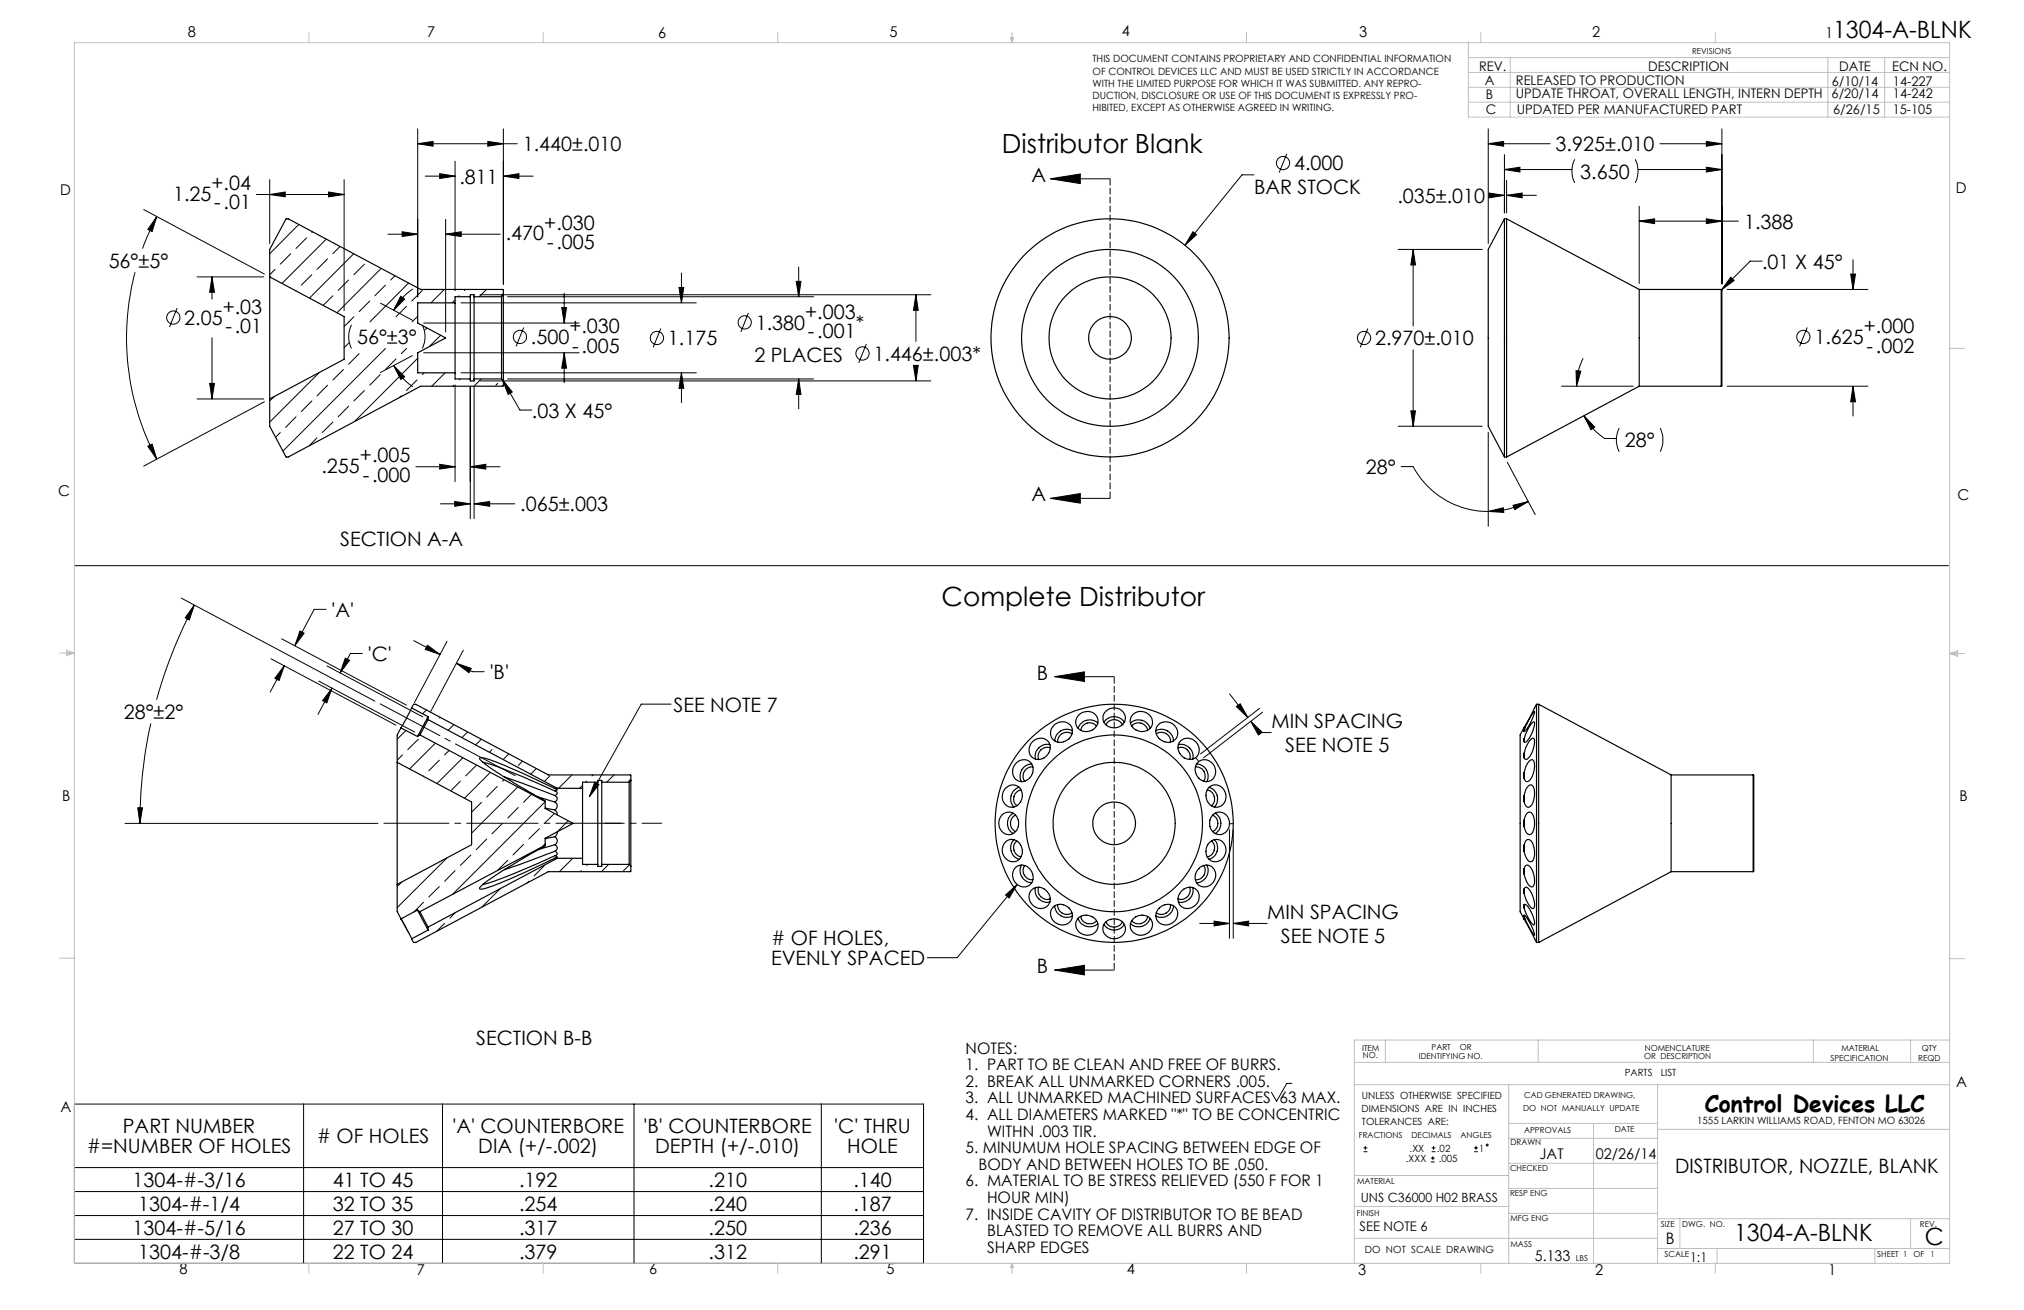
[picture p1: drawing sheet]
<svg xmlns="http://www.w3.org/2000/svg" width="432mm" height="279mm" viewBox="0 0 432 279" stroke-linecap="round" stroke-linejoin="round" font-family="sans-serif">
<g fill="none" stroke="#000" stroke-width=".21">
<path d="M57.5 38.3v13.6M73.4 38.3v28M89.1 30.7l3.3-.5v1zM89.1 30.7h21.2M89.1 27.5v35.8M90.7 37.6h6.4M93.8 37l3.3 .6-3.3 .5zM97.1 34.4v27.6M104.1 30.2l3.3 .5-3.3 .5zM107.4 37.6l3.3-.6v1.1zM107.4 27.5v33.1M107.4 37.6h6.3"/>
<path d="M224.1 38.1l6.4-1v2.1zM224.1 38.1h12.7M267.5 37.3h-2.5l-12.2 15M274.5 32.8l-1.6 4M317.5 30.7l3.3-.5v1zM317.5 27.5v24.4M317.5 30.7h13.2M321 36.2l3.3-.5v1zM321 33v12.4M321 36.2h14.4M321.4 38.5v6.9M336 34a5.6 5.6 0 0 0 0 5"/>
<path d="M348.9 34a5.6 5.6 0 0 1 0 5M349.5 36.2h17.8M354.1 30.7h13.2M364 30.2l3.3 .5-3.3 .5zM364 35.7l3.3 .5-3.3 .5zM367.3 27.5v33.1M28.8 58.1a55 55 0 0 0 4.6 39.8M30.7 44.7l25.7 13.8M33.4 46.2l-.9 3.2-1-.5zM33.4 46.2l-2 4.2-1 2.6M42.1 59.1h14.2M45.2 59.1l.6 3.2h-1.1z"/>
<path d="M45.2 59.1v4.7M54.7 41.5h18.7M57.5 41.5l3.4-.5v1zM58.7 57.5l-1.2 1.1M62 54.1l-2.2 2.2M63.7 47.9l-6.2 6.2M65.4 50.7l-2.3 2.3M66.5 58.6l-2.2 2.2M66.7 49.4l-.2 .2M69.6 51l-9.4 9.4M69.9 55.2l-2.3 2.3M70.1 41l3.3 .5-3.3 .5z"/>
<path d="M72.5 52.6l-1.5 1.5M74.4 59.7l-2.3 2.2M75.5 54.1l-9.5 9.5M77.8 56.3l-2.3 2.3M81.3 57.3l-9.4 9.4M82.8 50h6.3M84.2 58.8l-.8 .9M85.8 49.4l3.3 .6-3.3 .4zM95.1 50l3.3-.6v1zM95.1 46.8v24M95.1 50h11.6M145.4 58.2v6.4"/>
<path d="M170.4 56.9v6.4M254.5 49.4l.8 .7-2.5 2.2zM298.3 53.2h17.9M301.5 53.2l.5 3.3h-1zM301.5 53.2v16.3M317.7 41.2l3.3 .5-3.3 .5zM318 41.7h3M321.4 41.7l3.3-.5v1zM321.4 41.7h6.4M349.7 47.2l3.3-.5v1zM349.7 44v16.5M349.7 47.2h21.2"/>
<path d="M364 46.7l3.3 .5-3.3 .5zM369.3 59.1l.7 .7-2.7 2zM375.9 55.7h-2.5l-6.1 6.1M394.8 58.5h1.1l-.6 3.2zM395.3 55.4v6.3M37.8 65.7l-1.6 4M45.2 72v13.1M63.1 61.9v.1M68.1 79.4l-10.6 10.6M71 63.1l-2 2M73.3 78.8l-2.3 2.2M74.4 73.2l-1 1"/>
<path d="M74.4 68.7l-1 .9M75 69.3a5.6 5.6 0 0 0 0 5M75.5 67.6l-1.1 1.1M76.6 75.4l-2.2 2.3M78.9 64.2l-2.3 2.3M81.1 79.9l-2.2 2.3M81.2 64.7l6.8 3.6M82.2 74.3l-21.8 21.9M82.2 60.8l-2.2 2.3M84 78l2.3 2.4-.8 .5zM84 78a12.6 12.6 0 0 0 4.1 4.5M84.5 76.6l-2.3 2.2"/>
<path d="M85.5 63.2l.8 .6-2.3 2.4zM86.7 65.3l-2.2 2.3M86.7 74.3l-1.1 1.1M87.2 60.4l-8.3 8.3M88 75.8l-6.8 3.6M88.1 61.6a12.3 12.3 0 0 0-4.1 4.6M89.1 67.5l-1.2 1.2M89.1 76.4l-13.5 13.5M90.1 69.3a5.6 5.6 0 0 1 0 5M90.1 61.9l-2.3 2.3M90.4 68.9h33.1M90.4 75.2h33.1"/>
<path d="M90.5 79.5l-.4 .4M91.1 70l-.4 .3M94 71.5l-2.4 2.4M94.8 61.7l-2.9 2.9M95 79.5l-2.9 2.9M97.1 64l-.7 .6M98 63.1l-.3 .2M98.4 64.6h50.2M98.4 79.5h50.2M99.3 61.7l-.2 .2M102.4 62.9h96.2M103.8 61.7l-1.6 1.6"/>
<path d="M107.4 62.6l-.5 .5M108.3 63.3h65.3M111.7 69.9l-1.6 4M119.8 65.6h1.1l-.5 3.3zM120.4 75.2l.5 3.3h-1.1zM120.4 62.5v6.4M120.4 75.2v6.4M141 70.1l-1.7 4M144.9 61.3h1l-.5 3.3zM145.4 79.5l.5 3.3h-1zM145.4 79.5v6.4M159.7 66.7l-1.6 4.1"/>
<path d="M169.9 60h1l-.5 3.3zM184.8 73.4l-1.6 4M194.9 77.9h1l-.5 3.3zM195.4 62.9l.5 3.3h-1zM195.4 62.9v9.9M195.4 77.9v3.3M291.8 70.1l-1.6 4M301.5 74.6v16.3M336.2 79.1l1.1 .1-1 3.2zM337.7 76.4a13.1 13.1 0 0 0-1.4 6M368.5 61.7h30M385.6 69.9l-1.7 4"/>
<path d="M31.5 95.2l1-.5 .9 3.2zM42.1 85.1h14.2M44.7 81.8h1.1l-.6 3.3zM56.4 85.7l-25.7 13.7M58.5 84.6l-1 .9M59.8 92.3l-1 1M63.1 88.9l-2.2 2.3M66.5 85.5l-2.2 2.3M67.6 93.4l-1.6 1.7M69.9 82.2l-2.3 2.2M71 90l-2.2 2.3M74.4 86.6l-2.3 2.3"/>
<path d="M77.8 83.3l-2.3 2.2M85.6 84.4l-.4 .4M88.7 99.6h8.4M89 81l-2.3 2.3M93.8 99l3.3 .6-3.3 .4zM96.8 82.2l-.2 .2M97.1 82.1v20.6M98.2 80.8l-.2 .2M100.3 99.6l3.3-.6v1zM100.3 82.5v28.1M100.3 99.6h6.4M101.1 82.5v28.1"/>
<path d="M102.4 81.2h96.2M102.7 80.8l-1.6 1.6M106.2 81.8l-.4 .4M107.2 81l2.1 2.6-.9 .5zM107.2 81l3.7 6.5h2.6M108.3 80.8h65.3M170.4 80.8l.5 3.3h-1zM170.4 80.8v6.4M298.3 90.9h17.9M298.9 99.5h2.6a18.1 18.1 0 0 0 16 9.6M301 87.6h1l-.5 3.3zM317.5 92.2v20.1"/>
<path d="M321.6 98.6l5.9 11.1M333.2 82.4h15.2M337.9 88.7l2.3 2.4-.8 .6zM337.9 88.7a12.8 12.8 0 0 0 4.4 4.8h2.5M345.4 91.3a5.6 5.6 0 0 0 0 5M354.2 91.3a5.9 5.9 0 0 1 0 5M368.5 82.4h30M395.3 82.4l.6 3.3h-1.1zM395.3 82.4v6.3M94 107.5h6.3M97 107l3.3 .5-3.3 .5zM101.1 107.5l3.4-.5v1z"/>
<path d="M101.1 107.5h8.7M224.1 106.3l6.4-1v2zM224.1 106.3h12.7M317.5 109.1l3.2-.8 .1 1zM322.8 107.8l3.2-.8-2.8 1.7zM326 107a18.2 18.2 0 0 1-8.5 2.1M15.9 120.7h399.8M38.7 127.6l41.3 21.9M41.5 129l-1.1 3.2-.9-.4zM41.5 129a99.3 99.3 0 0 0-8.1 20.3M60.1 136.2l26.6 14.2M64 134.6l.9 .4-2 2.7z"/>
<path d="M69.6 130h-2.6l-4.1 7.7M77.3 139.4h-2.5l-2.2 4.1M88.3 136.6l5.6 3M91.2 137.6l2.7 2-3.2-1.1zM95.4 136.8l-7 13.1M98.8 138.7l-6.9 13M32.2 154.3a99.7 99.7 0 0 0-2.4 21.3M57.8 140.5l26.7 14.2M60.6 142l-1.1 3.1-.9-.4zM60.6 142l-3 5.6M68 145.3l20.5 10.8M69.7 142l20.5 10.9"/>
<path d="M70.8 146.8l-1.1 3.1-.9-.5zM70.8 146.8l-3 5.6M73.7 140.4l.9 .4-2 2.7zM86.6 155.8l-1.9 1.9M89.3 157.7l-2.3 2.2M91 151.4l-.8 .8M92.9 158.5l-5.5 5.5M93.9 153l-.2 .1M96.8 154.6l-1.2 1.2M97.4 141.5l3.1 1.1-.5 .9zM97.4 141.5l3.4 1.8h2.5M99.8 156.1l-1.3 1.2"/>
<path d="M102.7 157.7l-1.2 1.2M105 159.9l-.6 .5M143.2 150.2h-6.4l-11.1 19.7M225 144.3h12.7M225 144.3l6.4-1v2zM262.3 148l3.9 5M263.8 150.7l.8-.6 1.6 2.9zM266.8 153.8l1.9 2.4h2.5M266.8 153.8l2.5 2.4-.8 .6zM268.7 151.1l-12.6 9.7M269.3 151.9l-12.5 9.7M26.7 175.6h53.9"/>
<path d="M29.4 172.3h1l-.6 3.3zM85.9 161l-1.2 1.1M90.3 165.5v.1M93.7 162.1l-2.2 2.3M95.8 160.1l-.9 .9M98.2 166.6l-2 2.1M98.7 161.6l-5.5 5.5M101.6 163.3l-2.3 2.2M102.7 171.1l-2.1 2.1M103.8 179l-2.2 2.2M104.6 164.7l-5.5 5.6M106.1 167.7l-2.3 2.3"/>
<path d="M107.2 175.6l-2.2 2.2M107.5 166.3l-.3 .3M108.5 160.8l-1.1 1.2M110.5 167.9l-9.9 9.8M110.6 172.2l-2.3 2.3M111.5 162.3l-.9 1M113.4 169.4l-1.7 1.7M114.4 163.9l-1.2 1.2M115.1 176.7l-2.3 2.3M116.3 171l-19.8 19.8M116.3 180l-.6 .6M117.3 165.5l-1.2 1.2"/>
<path d="M118.3 173.5l-2.1 2.1M121.2 175l-2.3 2.4M122 165.3l-2.8 2.8M124.3 167.5l-.7 .6M125.2 166.6l-.2 .2M126.5 165.3l-.2 .2M126.9 166.8l.9 .5-2.1 2.6zM131 165.3l-1.6 1.5M134.6 166.2l-.5 .4M255.1 161.6l.6 .8M262.3 175.7h.8M262.3 177v23.1"/>
<path d="M263.1 177v23.1M85.5 196l1.6 2.8M85.7 188.1l-1 1M90.3 192.4l-2 2.1M93.7 189.1l-2.2 2.2M94.9 196.9l-1.7 1.7M95.4 183l-10.7 10.6M97.1 185.7l-2.2 2.3M97.2 194.6l-1.2 1.2M100.5 182.4l-2.3 2.2M106.8 189.5l-4 4M108.3 183.5l-2.2 2.2"/>
<path d="M111.7 180.1l-2.3 2.3M112.8 188l-.4 .3M116.2 184.6l-2.3 2.2M122.2 183.1l-2.9 2.8M124 185.7l-.2 .2M125.4 184.4l-.2 .2M129.9 184.4l-1.6 1.5M134.3 184.4l-1.3 1.3M214.5 190.9l2.5-2.2-1.7 2.8zM217 188.7l-12.8 15.6h-6.4M255.9 197h6.4M259 196.5l3.3 .5-3.3 .5z"/>
<path d="M263.1 197l3.3-.5v1zM263.1 197h7.2M225 206.9h12.7M225 206.9l6.4-1v2zM15.9 235.5h181.1v34h-181.1zM64.8 235.5v34M94.4 235.5v34M135.3 235.5v34M175.2 235.5v34M275.6 231.1h-1.1l-2.2 3.8-1-1.9M15.9 249h181.1M15.9 254.1h181.1"/>
<path d="M15.9 259.3h181.1M290.9 245.6h.8M290.9 244.8h.8M291.3 244.4v.8M305.3 247.8h.8M305.3 247h.8M305.4 245.6h.8M305.4 244.8h.8M305.7 246.6v.8M305.8 244.4v.8M314.5 245.6h.8M314.5 244.8h.8"/>
<path d="M314.9 244.4v.8M15.9 264.3h181.1"/>
<circle cx="273.7" cy="34.8" r="1.41"/>
<circle cx="37" cy="67.8" r="1.41"/>
<circle cx="110.9" cy="71.9" r="1.4"/>
<circle cx="140.2" cy="72.1" r="1.41"/>
<circle cx="158.9" cy="68.8" r="1.41"/>
<circle cx="184" cy="75.4" r="1.42"/>
<circle cx="291" cy="72.1" r="1.41"/>
<circle cx="384.7" cy="71.9" r="1.41"/>
<circle cx="317.3" cy="244.2" r=".19"/>
</g>
<path d="M236.8 38.1v68.2" fill="none" stroke="#000" stroke-width=".21" stroke-dasharray="1.3 .6" stroke-dashoffset="-.1"/>
<path d="M237.7 144.3v62.6" fill="none" stroke="#000" stroke-width=".21" stroke-dasharray="1.3 .6" stroke-dashoffset="-.2"/>
<path d="M109.9 165.4l-28.8-15.3" fill="none" stroke="#000" stroke-width=".21" stroke-dasharray="15.2 1.3 1.3 1.3" stroke-dashoffset=".8"/>
<path d="M132.5 175.6h-50.6" fill="none" stroke="#000" stroke-width=".21" stroke-dasharray="15.2 1.3 1.3 1.3" stroke-dashoffset="1.4"/>
<path d="M129 175.6h12.1" fill="none" stroke="#000" stroke-width=".21" stroke-dasharray="15.2 1.3 1.3 1.3" stroke-dashoffset="11.1"/>
<g fill="none" stroke="#c0c0c0" stroke-width=".21">
<path d="M15.9 9.1h400v260.4h-400zM65.9 6.9v2.2M115.9 6.9v2.2M165.9 6.9v2.2M215.6 8h.6l-.3 1.1zM215.7 8l.2 1.1M215.9 6.9v2.2M216 8l-.1 1.1M265.9 6.9v2.2M313.3 9.1v15.9h102.6M313.3 15.5h102.6M313.3 18.6h102.6"/>
<path d="M313.3 12.3h102.6M315.9 6.9v2.2M322.2 12.3v12.7M365.9 6.9v2.2M390 12.3v12.7M402.1 12.3v12.7M313.3 21.8h102.6M415.9 74.3h3.2M12.7 139.3h3.2M14.2 139.1l1.7 .2M14.2 138.7l1.7 .6-1.7 .5zM15.9 139.3l-1.7 .3"/>
<path d="M415.9 139.4h3.2M415.9 139.4l1.8-.6v1.2zM415.9 139.4l1.8 .3M417.7 139.2l-1.8 .2M12.7 204.4h3.2M415.9 204.5h3.2M288.9 231.4h127M288.9 226.6h127M295.6 221.8v4.8M321.9 231.4v38.1M321.9 239.6h31.7M328.2 221.8v4.8"/>
<path d="M340 239.6v29.9M353.6 231.4v38.1M386.9 221.8v4.8M407.6 221.8v4.8M415.9 221.8h-127v47.7M288.9 257.3h33M288.9 250.7h33M321.9 258.8h31.7M321.9 253.5h31.7M321.9 248.1h31.7M321.9 242.8h31.7M353.6 259.9h62.3"/>
<path d="M353.6 240.9h62.3M358.4 259.9v6.4M407.6 259.9v6.4M65.9 269.5v2.1M115.9 269.5v2.1M165.9 269.5v2.1M215.9 269.5v2.1M215.9 269.5l.3 .8h-.6zM265.9 269.5v2.1M288.9 264.1h64.7M315.9 269.5v2.1M353.6 266.3h62.3"/>
<path d="M365.9 269.5v2.1M366.3 266.3v3.2M400 266.3v3.2"/>
</g>
<g fill="#000">
<path d="M224.1 38.1l6.4-1v2.1zM224.1 106.3l6.4-1v2zM225 144.3l6.4-1v2zM225 206.9l6.4-1v2z"/>
<path d="M254.5 49.4l-1.7 2.9 2.5-2.2zM364 30.2l3.3 .5-3.3 .5zM317.5 30.7l3.3-.5v1zM394.8 58.5h1.1l-.6 3.2zM395.3 82.4l.6 3.3h-1.1zM349.7 47.2l3.3-.5v1zM364 46.7l3.3 .5-3.3 .5zM321.4 41.7l3.3-.5v1zM317.7 41.2l3.3 .5-3.3 .5zM301.5 53.2l.5 3.3h-1zM301 87.6h1l-.5 3.3zM336.2 79.1l1.1 .1-1 3.2zM337.9 88.7l2.3 2.4-.8 .6zM317.5 109.1l3.2-.8 .1 1zM322.8 107.8l3.2-.8-2.8 1.7zM369.3 59.1l.7 .7-2.7 2zM364 35.7l3.3 .5-3.3 .5zM321 36.2l3.3-.5v1zM95.1 50l3.3-.6v1zM85.8 49.4l3.3 .6-3.3 .4zM144.9 61.3h1l-.5 3.3zM145.4 79.5l.5 3.3h-1zM169.9 60h1l-.5 3.3zM170.4 80.8l.5 3.3h-1zM195.4 62.9l.5 3.3h-1zM194.9 77.9h1l-.5 3.3zM100.3 99.6l3.3-.6v1zM93.8 99l3.3 .6-3.3 .4zM97 107l3.3 .5-3.3 .5zM101.1 107.5l3.4-.5v1zM45.2 59.1l.6 3.2h-1.1zM44.7 81.8h1.1l-.6 3.3zM70.1 41l3.3 .5-3.3 .5zM57.5 41.5l3.4-.5v1zM104.1 30.2l3.3 .5-3.3 .5zM89.1 30.7l3.3-.5v1zM107.2 81l2.1 2.6-.9 .5zM33.4 46.2l-.9 3.2-1-.5zM31.5 95.2l1-.5 .9 3.2zM85.5 63.2l.8 .6-2.3 2.4zM84 78l2.3 2.4-.8 .5zM107.4 37.6l3.3-.6v1.1zM93.8 37l3.3 .6-3.3 .5zM119.8 65.6h1.1l-.5 3.3zM120.4 75.2l.5 3.3h-1.1zM41.5 129l-1.1 3.2-.9-.4zM29.4 172.3h1l-.6 3.3zM64 134.6l.9 .4-2 2.7zM60.6 142l-1.1 3.1-.9-.4zM91.2 137.6l2.7 2-3.2-1.1zM97.4 141.5l3.1 1.1-.5 .9zM73.7 140.4l.9 .4-2 2.7zM70.8 146.8l-1.1 3.1-.9-.5z"/>
<path d="M263.8 150.7l.8-.6 1.6 2.9zM266.8 153.8l2.5 2.4-.8 .6zM259 196.5l3.3 .5-3.3 .5zM263.1 197l3.3-.5v1z"/>
<path d="M214.5 190.9l2.5-2.2-1.7 2.8zM126.9 166.8l.9 .5-2.1 2.6z"/>
</g>
<g fill="none" stroke="#000" stroke-width=".25">
<path d="M57.5 59.1v26M57.5 59.1v-5.9l3.5-6.5h.5l28.2 15h17.5l.2 .2v1M57.5 59.1l15.9 8.4v9.1l-15.9 8.5M321 46.7v50.8M321 46.7l-3.5 6.5v37.7l3.5 6.6M321 46.7h.4M321.4 46.7v50.8M321.4 46.7l28.3 15M97.1 64.6v14.9M97.1 79.5v1.3h3.2M97.1 64.6h-8v4.3l6 3.2-6 3.1v4.3h8M100.3 63.3v17.5"/>
<path d="M100.3 63.3h-3.2v1.3M100.3 63.3v-.4h.8v.4M101.1 63.3v17.5M101.1 63.3h5.9M107 63.3v17.5M107.4 62.9v18.3M107.4 62.9l-.4 .4M349.7 61.7v20.7M349.7 61.7h17.5M367.2 61.7v20.7M367.2 61.7l.1 .2v20.4l-.1 .1M100.3 80.8v.4h.8v-.4"/>
<path d="M101.1 80.8h5.9M107 80.8l.4 .4M107.4 81.2v1.1l-.2 .1h-17.5l-28.2 15.1h-.5l-3.5-6.6v-5.8M321 97.5h.4M349.7 82.4l-28.3 15.1M349.7 82.4h17.5M85.5 155.2l-.8 1.5v5.9M85.5 155.3l3.6 1.8M85.5 155.2v.1M85.6 155.2l-.1 .1M85.6 155.2h-.1M87.8 151l-2.2 4.2"/>
<path d="M87.8 151l.4-.8h.5l28.3 15.1h17.5l.1 1.2M87.8 151l3.5 1.9M89.6 156.7l-.5 .4M89.6 156.7l26.7 14.3M91.3 152.9l-2.2 4.2M91.3 153.5l-1.7 3.2M91.3 153.5l27.6 14.6M91.3 152.9v.6M220 158.5a2.15 2.15 0 0 1 2.9-.9 2.15 2.15 0 0 1 1 2.8 2.27 2.27 0 0 1-2 1.6 2.27 2.27 0 0 1-2.3-1.3v-1.1zM224 158.9a2.57 2.57 0 0 0-3.1 3M224.1 159.5a1.93 1.93 0 0 0-2.1 .5 1.93 1.93 0 0 0-.4 2M224.8 154.8a2.17 2.17 0 0 1 2.9-.6 2.17 2.17 0 0 1 .8 2.8 2.35 2.35 0 0 1-2.2 1.3 2.35 2.35 0 0 1-2.1-1.4v-1.1z"/>
<path d="M228.7 156.5a1.94 1.94 0 0 0-2.1 0 1.94 1.94 0 0 0-.9 1.8M228.8 155.9a2.55 2.55 0 0 0-3.8 2.1M230.3 152.4a2.29 2.29 0 0 1 2.6-.5 2.29 2.29 0 0 1 1.3 2.4 2.46 2.46 0 0 1-2.3 1.7 2.46 2.46 0 0 1-2.4-1.6l.1-1.1zM233.9 154.9a1.9 1.9 0 0 0-1.9-.7 1.9 1.9 0 0 0-1.4 1.6M234.2 154.2a2.57 2.57 0 0 0-4.2 1.2M235.5 154.1a2.56 2.56 0 0 1 4.4 0M235.9 151.7a2.37 2.37 0 0 1 2.9-.5 2.37 2.37 0 0 1 1.2 2.6 2.5 2.5 0 0 1-2.5 1.4 2.5 2.5 0 0 1-2.2-1.8v-.8zM235.9 154.6a1.94 1.94 0 0 1 1.8-1.1 1.94 1.94 0 0 1 1.7 1.1M241.2 154.2a2.56 2.56 0 0 1 4.2 1.2M241.4 154.8a1.95 1.95 0 0 1 2-.6 1.95 1.95 0 0 1 1.4 1.6M241.6 152.5a2.41 2.41 0 0 1 3.1-.4 2.41 2.41 0 0 1 .9 3 2.52 2.52 0 0 1-2.8 .8 2.52 2.52 0 0 1-1.7-2.4zM246.6 155.9a2.55 2.55 0 0 1 3.7 2.1"/>
<path d="M246.7 156.5a1.93 1.93 0 0 1 2.1 0 1.93 1.93 0 0 1 .9 1.8M247.2 154.6a2.43 2.43 0 0 1 3.1-.1 2.43 2.43 0 0 1 .6 3.1 2.49 2.49 0 0 1-3 .3 2.49 2.49 0 0 1-1.2-2.8zM251.3 159.5a1.95 1.95 0 0 1 2 .5 1.95 1.95 0 0 1 .5 2M251.4 158.8a2.57 2.57 0 0 1 3.1 3.1M252 157.9a2.41 2.41 0 0 1 3.2 .4 2.41 2.41 0 0 1-.1 3.3 2.44 2.44 0 0 1-3.1-.6 2.44 2.44 0 0 1 0-3.1zM325.1 155.2h.1M325.1 155.2l-.8 1.5v37.8l.8 1.5M325.2 157.6l-.1 .5M325.2 155.7l-.1 .3M326.7 154.3l.6-.3a5 5 0 0 1-1.2 3.6l-.5 .6a.41 .41 0 0 1-.5-.1 .41 .41 0 0 1 .1-.5l.6-1.8zM327.3 151.8v-.1a8.5 8.5 0 0 1-2.1 4.3 12.9 12.9 0 0 1 2.1-4.2zM327.8 150.2v50.8"/>
<path d="M327.8 150.2l-2.7 5M327.8 150.2h.5M328.3 150.2v50.8M328.3 150.2l28.2 15.1M84.7 162.6v26M84.7 162.6l15.9 8.5v9.1l-15.9 8.4M103 162.6a106.9 106.9 0 0 1 15.4 6.1M107.6 165.7l10.8 4M114.9 170l3.5 1.1M116.3 172.4l2.1 .4M116.3 171v1.4l6 3.2-6 3.2v1.5M118.4 178.5a1 1 0 0 1 0 1.7"/>
<path d="M118.4 172.8l.4 .4 .1 .6M118.4 171.1a1 1 0 0 1 0 1.7M118.4 169.7a.74 .74 0 0 1 .5 .7 .74 .74 0 0 1-.5 .7M118.4 168.7l.5 .4-.5 .6M118.4 168.2l.5 .2-.5 .3M118.4 168.2l-3.9-1.9a61.6 61.6 0 0 0-11.8-4.7h-.4v.2a26.4 26.4 0 0 0 6.3 4.5l7.7 4.7M118.4 178.5l-2.1 .4M118.9 177.4v.4l-.5 .7M118.9 168.1l-.5 .1M118.9 168.1h5.4M124.3 168.1v15M127.5 166.8v17.6"/>
<path d="M127.5 166.8h-3.2v1.3M127.5 166.8v-.4h.9v.4M128.4 166.8v17.6M128.4 166.8h5.8M134.2 166.8v17.6M134.6 166.5v18.2M134.6 166.5l-.4 .3M213.8 173.8a2.11 2.11 0 0 1 2.5-.3 2.11 2.11 0 0 1 1 2.2 2.13 2.13 0 0 1-2.2 2.3 2.13 2.13 0 0 1-2-2.4l.3-1.2zM214.4 179.7a2.23 2.23 0 0 1 2.5-.4 2.23 2.23 0 0 1 1.2 2.3 2.12 2.12 0 0 1-1.9 2.2 2.12 2.12 0 0 1-2.3-1.9v-1.2zM214.5 168.1a2.11 2.11 0 0 1 2.7-.3 2.11 2.11 0 0 1 .8 2.6 2.14 2.14 0 0 1-2.7 1.7 2.14 2.14 0 0 1-1.4-2.9zM216.1 173.4a2.59 2.59 0 0 0 0 4.4M216.3 179.1a2.56 2.56 0 0 0 1.2 4.2"/>
<path d="M216.7 173.8a1.94 1.94 0 0 0-1.1 1.8 1.94 1.94 0 0 0 1.1 1.7M216.9 162.6a2.11 2.11 0 0 1 2.9 0 2.11 2.11 0 0 1 .2 2.9 2.14 2.14 0 0 1-3.1 .9 2.14 2.14 0 0 1-.5-3.1zM216.9 179.4a1.95 1.95 0 0 0-.6 1.9 1.95 1.95 0 0 0 1.5 1.4M217.5 167.9a2.57 2.57 0 0 0-1.2 4.2M217.8 168.5a1.93 1.93 0 0 0-1.5 1.4 1.93 1.93 0 0 0 .6 1.9M220.1 162.9a2.55 2.55 0 0 0-2.2 3.8M220.4 163.6a1.94 1.94 0 0 0-1.9 .9 1.94 1.94 0 0 0 .1 2.1M255 163.6a1.92 1.92 0 0 1 1.9 .9 1.92 1.92 0 0 1-.1 2.1M255.2 162.9a2.55 2.55 0 0 1 2.2 3.8M255.5 162.6a2.39 2.39 0 0 1 3.3 .3 2.39 2.39 0 0 1-.1 3.3 2.38 2.38 0 0 1-2.8 0 2.38 2.38 0 0 1-.9-2.6zM257.5 168.5a1.95 1.95 0 0 1 1.5 1.4 1.95 1.95 0 0 1-.6 2M257.7 168.2a2.2 2.2 0 0 1 2.5-.6 2.2 2.2 0 0 1 1.3 2.1 2.12 2.12 0 0 1-1.8 2.5 2.12 2.12 0 0 1-2.3-2 2.38 2.38 0 0 1 .3-2z"/>
<path d="M257.9 167.9a2.53 2.53 0 0 1 1.1 4.2M258.1 179.6a2.13 2.13 0 0 1 2.8 0 2.13 2.13 0 0 1 .4 2.8 2.12 2.12 0 0 1-2.8 1.3 2.12 2.12 0 0 1-1.1-2.9zM258.4 179.4a1.95 1.95 0 0 1 .6 1.9 1.95 1.95 0 0 1-1.5 1.4M258.7 173.8a1.92 1.92 0 0 1 1.1 1.8 1.92 1.92 0 0 1-1.1 1.7M258.9 173.6a2.18 2.18 0 0 1 2.5 .1 2.18 2.18 0 0 1 .9 2.3 2.12 2.12 0 0 1-2.4 2 2.12 2.12 0 0 1-1.8-2.5 2.43 2.43 0 0 1 .8-1.9zM259 179.1a2.52 2.52 0 0 1-1.1 4.2M259.2 173.4a2.55 2.55 0 0 1 0 4.4M325.2 160.7l.1-.4a4.2 4.2 0 0 1 1.8-2.9 1.49 1.49 0 0 1 .1 1.8 3.7 3.7 0 0 1-1.6 2.8l-.4-.4M325.2 160.7v.9M325.2 164.8a3.6 3.6 0 0 1 1.5-2.8 1.23 1.23 0 0 1 .7 1.7 3.5 3.5 0 0 1-1.6 3l-.3-.1-.3-.6M325.2 164.8v1.2M325.2 169.7a2.56 2.56 0 0 1 1.4-2.3 1.6 1.6 0 0 1 .8 1.9 2.93 2.93 0 0 1-1.3 2.9l-.5-.2-.4-1"/>
<path d="M325.2 169.7v1.3M325.2 174.9a1.66 1.66 0 0 1 1.2-1.7 2.68 2.68 0 0 1 1 2.8 1.9 1.9 0 0 1-1 2 1.69 1.69 0 0 1-1.2-1.7M325.2 174.9v1.4M356.5 165.3v20.6M356.5 165.3h17.5M374 165.3v20.6M374 165.3l.2 .1v20.4l-.2 .1M84.7 188.6v5.9l.8 1.5M85.5 196l.1 .1M85.5 196h.1M85.6 196.1l2.2 4.1M89.1 194.1l2.2 4.3"/>
<path d="M89.1 194.1l-3.6 1.9M89.1 194.1l.5 .4M89.6 194.5l1.7 3.2M91.3 198.4l-3.5 1.8M91.3 197.7v.7M116.3 180.3l-.9 .6a79.6 79.6 0 0 0-12.9 8.2l-.2 .4a1.23 1.23 0 0 0 1.5-.1 137.1 137.1 0 0 0 14.6-6.4M116.3 180.3l-26.7 14.2M118.4 183l.5 .1M118.4 182.5l.5 .3-.5 .2M118.4 181.5l.5 .5v.2l-.5 .3M118.4 180.2a.74 .74 0 0 1 .5 .7 .74 .74 0 0 1-.5 .6M118.4 182.5l-3.9 1.8a79 79 0 0 1-11.5 4.3"/>
<path d="M118.4 181.5l-10.8 4M118.4 180.2l-3.5 1M118.9 183.1l-27.6 14.6M118.9 183.1h5.4M124.3 183.1v1.3h3.2M127.5 184.4v.4h.9v-.4M128.4 184.4h5.8M134.2 184.4l.4 .3M134.6 184.7l-.1 1.2h-17.5l-28.3 15.1h-.5l-.4-.8M216.7 185a2.41 2.41 0 0 1 3.2 .5 2.41 2.41 0 0 1-.3 3.3 2.43 2.43 0 0 1-3.1-.7 2.43 2.43 0 0 1 .2-3.1zM217.9 184.5a2.54 2.54 0 0 0 2.2 3.7M218.6 184.6a1.96 1.96 0 0 0-.1 2.1 1.96 1.96 0 0 0 1.8 .9"/>
<path d="M220.1 189.8a2.43 2.43 0 0 1 3.1 .1 2.43 2.43 0 0 1 .4 3.1 2.4 2.4 0 0 1-3.2 .1 2.4 2.4 0 0 1-.3-3.3zM220.9 189.3a2.57 2.57 0 0 0 3.1 3.1M221.6 189.2a1.94 1.94 0 0 0 .4 2 1.94 1.94 0 0 0 2 .5M224.8 193.4a2.5 2.5 0 0 1 2.9 0 2.5 2.5 0 0 1 .9 2.7 2.38 2.38 0 0 1-3.2 .8 2.38 2.38 0 0 1-.9-3.3zM225 193.2a2.56 2.56 0 0 0 3.8 2.1M225.7 192.9a1.94 1.94 0 0 0 .9 1.9 1.94 1.94 0 0 0 2.1-.1M230 195.8a2.53 2.53 0 0 0 4.2 1.2M230 195.8a2.46 2.46 0 0 1 2.9-.3 2.46 2.46 0 0 1 1.2 2.6 2.44 2.44 0 0 1-2.8 1.3 2.44 2.44 0 0 1-1.8-2.7zM230.6 195.4a1.9 1.9 0 0 0 1.4 1.6 1.9 1.9 0 0 0 1.9-.6M235.5 197.1a2.52 2.52 0 0 0 4.4 0M235.8 196.8a2.53 2.53 0 0 1 4.3 1.1 2.38 2.38 0 0 1-2.6 2.3 2.38 2.38 0 0 1-2.1-2.8zM235.9 196.6a1.93 1.93 0 0 0 1.8 1.1 1.93 1.93 0 0 0 1.7-1.1"/>
<path d="M241.8 196a2.31 2.31 0 0 1 2.6-.7 2.31 2.31 0 0 1 1.5 2.3 2.43 2.43 0 0 1-2.4 1.9 2.43 2.43 0 0 1-2.4-1.8l.2-1.1zM244.8 195.5a1.93 1.93 0 0 1-1.4 1.5 1.93 1.93 0 0 1-2-.6M245.4 195.9a2.53 2.53 0 0 1-4.2 1.1M247.1 193.9a2.23 2.23 0 0 1 2.5-1 2.23 2.23 0 0 1 1.6 2.2 2.38 2.38 0 0 1-2 2.1 2.38 2.38 0 0 1-2.6-1.5l.1-1.1zM249.7 192.9a1.92 1.92 0 0 1-1 1.9 1.92 1.92 0 0 1-2-.1M250.3 193.2a2.56 2.56 0 0 1-3.7 2.1M252.2 189.9a2.13 2.13 0 0 1 3.1 0 2.13 2.13 0 0 1-.2 3.1 2.14 2.14 0 0 1-3.3 .2 2.14 2.14 0 0 1 .4-3.3zM253.8 189.2a1.94 1.94 0 0 1-.5 2 1.94 1.94 0 0 1-2 .5M254.5 189.3a2.54 2.54 0 0 1-3.1 3.1M255.8 185.2a2.1 2.1 0 0 1 2.9-.2 2.1 2.1 0 0 1 .3 3 2.14 2.14 0 0 1-3.1 .9 2.14 2.14 0 0 1-.5-3.2zM256.8 184.6a1.93 1.93 0 0 1 0 2.1 1.93 1.93 0 0 1-1.8 .9M257.4 184.5a2.54 2.54 0 0 1-2.2 3.7"/>
<path d="M325.1 196h.1M325.1 196l2.7 5M325.1 195.2l.1 .3M325.2 180.2a.96 .96 0 0 1 1.2-1.1 4 4 0 0 1 .5 4.6l-.2 .1a1.63 1.63 0 0 1-1.4-1.5l-.1-.7M325.2 180.2v1.4M325.2 185.2a.71 .71 0 0 1 .6-.7 .71 .71 0 0 1 .8 .6 4.2 4.2 0 0 1 .4 4 1.45 1.45 0 0 1-1.4-1.2l-.4-1.5M325.2 185.2v1.2M325.2 189.6l.3-.4a2.96 2.96 0 0 1 1.7 2.5 2.21 2.21 0 0 1-.1 2 2.76 2.76 0 0 1-1.6-2.1l-.3-1M325.2 189.6v1M325.2 193l.1-.1a4.1 4.1 0 0 1 1.9 2.9l.2 .9-.2 .6a6.5 6.5 0 0 1-2-4.3zM325.2 193.1v.6M325.2 195.2a9.1 9.1 0 0 1 2.2 4.3 13.8 13.8 0 0 1-2.2-4"/>
<path d="M325.2 195.2v.3M356.5 185.9l-28.2 15.1M356.5 185.9h17.5M327.8 201h.5"/>
<circle cx="236.8" cy="72.1" r="18.9"/>
<circle cx="236.8" cy="72.1" r="13"/>
<circle cx="236.8" cy="72.1" r="4.6"/>
<circle cx="236.8" cy="72.1" r="25.4"/>
<circle cx="237.7" cy="175.6" r="18.9"/>
<circle cx="237.7" cy="175.6" r="4.6"/>
<circle cx="237.7" cy="175.6" r="13"/>
<circle cx="237.7" cy="175.6" r="25.4"/>
</g>
<g font-size="5.6">
<text x="213.7" y="32.5">Distributor Blank</text>
<text x="200.9" y="129.3">Complete Distributor</text>
</g>
<g font-size="5.1">
<text x="391.1" y="8">1304-A-BLNK</text>
<text x="369.9" y="264.7">1304-A-BLNK</text>
<text x="410.6" y="265.5">C</text>
</g>
<text font-size="4.9" x="363.7" y="237.1">Control Devices LLC</text>
<g font-size="4.2">
<text x="111.5" y="32.2">1.440±.010</text>
<text x="331.9" y="32.2">3.925±.010</text>
<text x="45.1" y="40.5">+.04</text>
<text x="98" y="39.2">.811</text>
<text x="220.1" y="38.8">A</text>
<text x="267.5" y="41.4">BAR STOCK</text>
<text x="276.1" y="36.3">4.000</text>
<text x="337.1" y="38.1">3.650</text>
<text x="36.9" y="42.8">1.25</text>
<text x="45.7" y="44.6">-.01</text>
<text x="298.1" y="43.3">.035±.010</text>
<text x="107.9" y="51.3">.470</text>
<text x="116.1" y="49">+.030</text>
<text x="116.7" y="53.1">-.005</text>
<text x="372.1" y="48.8">1.388</text>
<text x="23.2" y="57.1">56°±5°</text>
<text x="375.9" y="57.3">.01 X 45°</text>
<text x="39.3" y="69.3">2.05</text>
<text x="47.5" y="67">+.03</text>
<text x="48.1" y="71.1">-.01</text>
<text x="121.5" y="71.1">+.030</text>
<text x="161.2" y="70.3">1.380</text>
<text x="171.8" y="68">+.003</text>
<text x="182.6" y="70.3">*</text>
<text x="397.6" y="71.1">+.000</text>
<text x="76.2" y="73.4">56°±3°</text>
<text x="113.3" y="73.4">.500</text>
<text x="122.1" y="75.2">-.005</text>
<text x="142.5" y="73.6">1.175</text>
<text x="160.9" y="77.2">2 PLACES</text>
<text x="172.4" y="72.1">-.001</text>
<text x="186.4" y="76.9">1.446±.003*</text>
<text x="293.3" y="73.6">2.970±.010</text>
<text x="387.1" y="73.4">1.625</text>
<text x="398.2" y="75.2">-.002</text>
<text x="113.5" y="89.1">.03 X 45°</text>
<text x="346.6" y="95.4">28°</text>
<text x="68.6" y="100.9">.255</text>
<text x="76.8" y="98.6">+.005</text>
<text x="291.4" y="101.1">28°</text>
<text x="77.4" y="102.7">-.000</text>
<text x="220.1" y="106.9">A</text>
<text x="111" y="109">.065±.003</text>
<text x="72.6" y="116.5">SECTION A-A</text>
<text x="70.8" y="131.6">'A'</text>
<text x="78.5" y="141">'C'</text>
<text x="104.5" y="144.9">'B'</text>
<text x="221.2" y="145">B</text>
<text x="26.4" y="153.4">28°±2°</text>
<text x="143.7" y="151.8">SEE NOTE 7</text>
<text x="271.3" y="155.3">MIN SPACING</text>
<text x="274.2" y="160.4">SEE NOTE 5</text>
<text x="270.3" y="196">MIN SPACING</text>
<text x="164.5" y="201.6"># OF HOLES,</text>
<text x="273.3" y="201.1">SEE NOTE 5</text>
<text x="164.5" y="205.8">EVENLY SPACED</text>
<text x="221.2" y="207.6">B</text>
<text x="101.6" y="222.9">SECTION B-B</text>
<text x="18.5" y="245.8">#=NUMBER OF HOLES</text>
<text x="26.2" y="241.7">PART NUMBER</text>
<text x="67.6" y="243.8"># OF HOLES</text>
<text x="96.5" y="241.7">'A' COUNTERBORE</text>
<text x="102" y="245.8">DIA (+/-.002)</text>
<text x="137.3" y="241.7">'B' COUNTERBORE</text>
<text x="139.8" y="245.8">DEPTH (+/-.010)</text>
<text x="178" y="241.7">'C' THRU</text>
<text x="180.8" y="245.8">HOLE</text>
<text x="357.4" y="250.2">DISTRIBUTOR, NOZZLE, BLANK</text>
<text x="28.3" y="253.1">1304-#-3/16</text>
<text x="71" y="253.1">41 TO 45</text>
<text x="110.7" y="253.1">.192</text>
<text x="151.2" y="253.1">.210</text>
<text x="182.1" y="253.1">.140</text>
<text x="28.3" y="263.3">1304-#-5/16</text>
<text x="29.5" y="258.2">1304-#-1/4</text>
<text x="71" y="258.2">32 TO 35</text>
<text x="71" y="263.3">27 TO 30</text>
<text x="110.7" y="258.2">.254</text>
<text x="110.7" y="263.3">.317</text>
<text x="151.2" y="258.2">.240</text>
<text x="151.2" y="263.3">.250</text>
<text x="182.1" y="258.2">.187</text>
<text x="182.1" y="263.3">.236</text>
<text x="29.5" y="268.4">1304-#-3/8</text>
<text x="71" y="268.4">22 TO 24</text>
<text x="110.7" y="268.4">.379</text>
<text x="151.2" y="268.4">.312</text>
<text x="182.1" y="268.4">.291</text>
</g>
<g font-size="3.4">
<text x="206" y="224.7">NOTES:</text>
<text x="206" y="228.3">1. PART TO BE CLEAN AND FREE OF BURRS.</text>
<text x="206" y="231.8">2. BREAK ALL UNMARKED CORNERS .005.</text>
<text x="206" y="235.3">3. ALL UNMARKED MACHINED SURFACES 63 MAX.</text>
<text x="206" y="238.9">4. ALL DIAMETERS MARKED &quot;*&quot; TO BE CONCENTRIC</text>
<text x="206" y="246">5. MINUMUM HOLE SPACING BETWEEN EDGE OF</text>
<text x="210.6" y="242.4">WITHN .003 TIR.</text>
<text x="208.7" y="249.5">BODY AND BETWEEN HOLES TO BE .050.</text>
<text x="206" y="253">6. MATERIAL TO BE STRESS RELIEVED (550 F FOR 1</text>
<text x="210.6" y="256.6">HOUR MIN)</text>
<text x="206" y="260.1">7. INSIDE CAVITY OF DISTRIBUTOR TO BE BEAD</text>
<text x="210.6" y="263.7">BLASTED TO REMOVE ALL BURRS AND</text>
<text x="210.6" y="267.2">SHARP EDGES</text>
<text x="355.4" y="265.2">B</text>
</g>
<g font-size="3.2">
<text x="40" y="7.9">8</text>
<text x="91.1" y="7.9">7</text>
<text x="140.4" y="8.1">6</text>
<text x="189.8" y="7.9">5</text>
<text x="239.3" y="7.6">4</text>
<text x="289.9" y="7.9">3</text>
<text x="339.7" y="7.9">2</text>
<text x="389.5" y="8.1">1</text>
<text x="12.8" y="41.6">D</text>
<text x="417.3" y="41.1">D</text>
<text x="12.4" y="105.7">C</text>
<text x="417.6" y="106.5">C</text>
<text x="13.3" y="170.9">B</text>
<text x="418.1" y="170.8">B</text>
<text x="417.3" y="231.9">A</text>
<text x="12.9" y="237.2">A</text>
<text x="38.3" y="271.8">8</text>
<text x="88.9" y="272">7</text>
<text x="138.5" y="271.8">6</text>
<text x="189.1" y="271.8">5</text>
<text x="240.4" y="271.8">4</text>
<text x="289.7" y="272">3</text>
<text x="340.3" y="272">2</text>
<text x="390.1" y="272">1</text>
</g>
<g font-size="3.1">
<text x="328.5" y="247.1">JAT</text>
<text x="340.5" y="247.1">02/26/14</text>
<text x="327.5" y="269">5.133</text>
</g>
<g font-size="2.8">
<text x="315.5" y="15.2">REV.</text>
<text x="351.6" y="15.2">DESCRIPTION</text>
<text x="392.4" y="15.2">DATE</text>
<text x="403.7" y="15.2">ECN NO.</text>
<text x="316.7" y="18.2">A</text>
<text x="317" y="21.2">B</text>
<text x="323.4" y="18.2">RELEASED TO PRODUCTION</text>
<text x="323.4" y="20.9">UPDATE THROAT, OVERALL LENGTH, INTERN DEPTH</text>
<text x="390.7" y="20.9">6/20/14</text>
<text x="390.8" y="18.4">6/10/14</text>
<text x="403.8" y="18.4">14-227</text>
<text x="403.8" y="20.9">14-242</text>
<text x="317" y="24.4">C</text>
<text x="323.6" y="24.4">UPDATED PER MANUFACTURED PART</text>
<text x="391.1" y="24.4">6/26/15</text>
<text x="403.8" y="24.4">15-105</text>
<text x="290.1" y="262.6">SEE NOTE 6</text>
<text x="360.6" y="269.1">1:1</text>
</g>
<text font-size="2.7" x="290.3" y="256.3">UNS C36000 H02 BRASS</text>
<g font-size="2.1">
<text x="233.1" y="13.3">THIS DOCUMENT CONTAINS PROPRIETARY AND CONFIDENTIAL INFORMATION</text>
<text x="233.1" y="15.9">OF CONTROL DEVICES LLC AND MUST BE USED STRICTLY IN ACCORDANCE</text>
<text x="233.1" y="18.5">WITH THE LIMITED PURPOSE FOR WHICH IT WAS SUBMITTED. ANY REPRO-</text>
<text x="233.1" y="21.1">DUCTION, DISCLOSURE OR USE OF THIS DOCUMENT IS EXPRESSLY PRO-</text>
<text x="233.1" y="23.7">HIBITED, EXCEPT AS OTHERWISE AGREED IN WRITING.</text>
<text x="346.6" y="229.4">PARTS</text>
<text x="354.3" y="229.4">LIST</text>
<text x="290.5" y="237.1">DIMENSIONS ARE IN INCHES</text>
<text x="290.6" y="234.5">UNLESS OTHERWISE SPECIFIED</text>
<text x="290.6" y="239.9">TOLERANCES ARE:</text>
<text x="362.1" y="239.8">1555 LARKIN WILLIAMS ROAD, FENTON MO 63026</text>
<text x="300.7" y="245.6">.XX</text>
<text x="306.5" y="245.6">.02</text>
<text x="315.6" y="245.6">1</text>
<text x="299.9" y="247.8">.XXX</text>
<text x="307" y="247.8">.005</text>
<text x="291.2" y="267.1">DO NOT SCALE DRAWING</text>
</g>
<g font-size="1.8">
<text x="361" y="11.5">REVISIONS</text>
<text x="290.6" y="224.1">ITEM</text>
<text x="290.8" y="225.7">NO.</text>
<text x="302.7" y="225.9">IDENTIFYING NO.</text>
<text x="305.4" y="223.9">PART</text>
<text x="311.4" y="223.9">OR</text>
<text x="350.8" y="226">OR DESCRIPTION</text>
<text x="350.9" y="224.1">NOMENCLATURE</text>
<text x="390.5" y="226.3">SPECIFICATION</text>
<text x="392.9" y="224.2">MATERIAL</text>
<text x="409.2" y="226.2">REQD</text>
<text x="410" y="224.1">QTY</text>
<text x="325" y="236.9">DO NOT MANUALLY UPDATE</text>
<text x="325.2" y="234.1">CAD GENERATED DRAWING,</text>
<text x="289.9" y="242.7">FRACTIONS</text>
<text x="301.2" y="242.7">DECIMALS</text>
<text x="311.6" y="242.7">ANGLES</text>
<text x="322.2" y="244.3">DRAWN</text>
<text x="325.2" y="241.6">APPROVALS</text>
<text x="344.5" y="241.4">DATE</text>
<text x="322.1" y="249.8">CHECKED</text>
<text x="289.5" y="252.6">MATERIAL</text>
<text x="322.1" y="255.1">RESP ENG</text>
<text x="289.5" y="259.3">FINISH</text>
<text x="322.2" y="260.5">MFG ENG</text>
<text x="354.3" y="261.8">SIZE</text>
<text x="358.9" y="261.7">DWG. NO.</text>
<text x="409.6" y="261.8">REV.</text>
<text x="322.2" y="266">MASS</text>
<text x="336.2" y="269">LBS</text>
<text x="355.1" y="268.2">SCALE</text>
<text x="400.5" y="268.1">SHEET 1</text>
<text x="408.2" y="268.1">OF</text>
<text x="411.8" y="268.1">1</text>
</g>
</svg>
